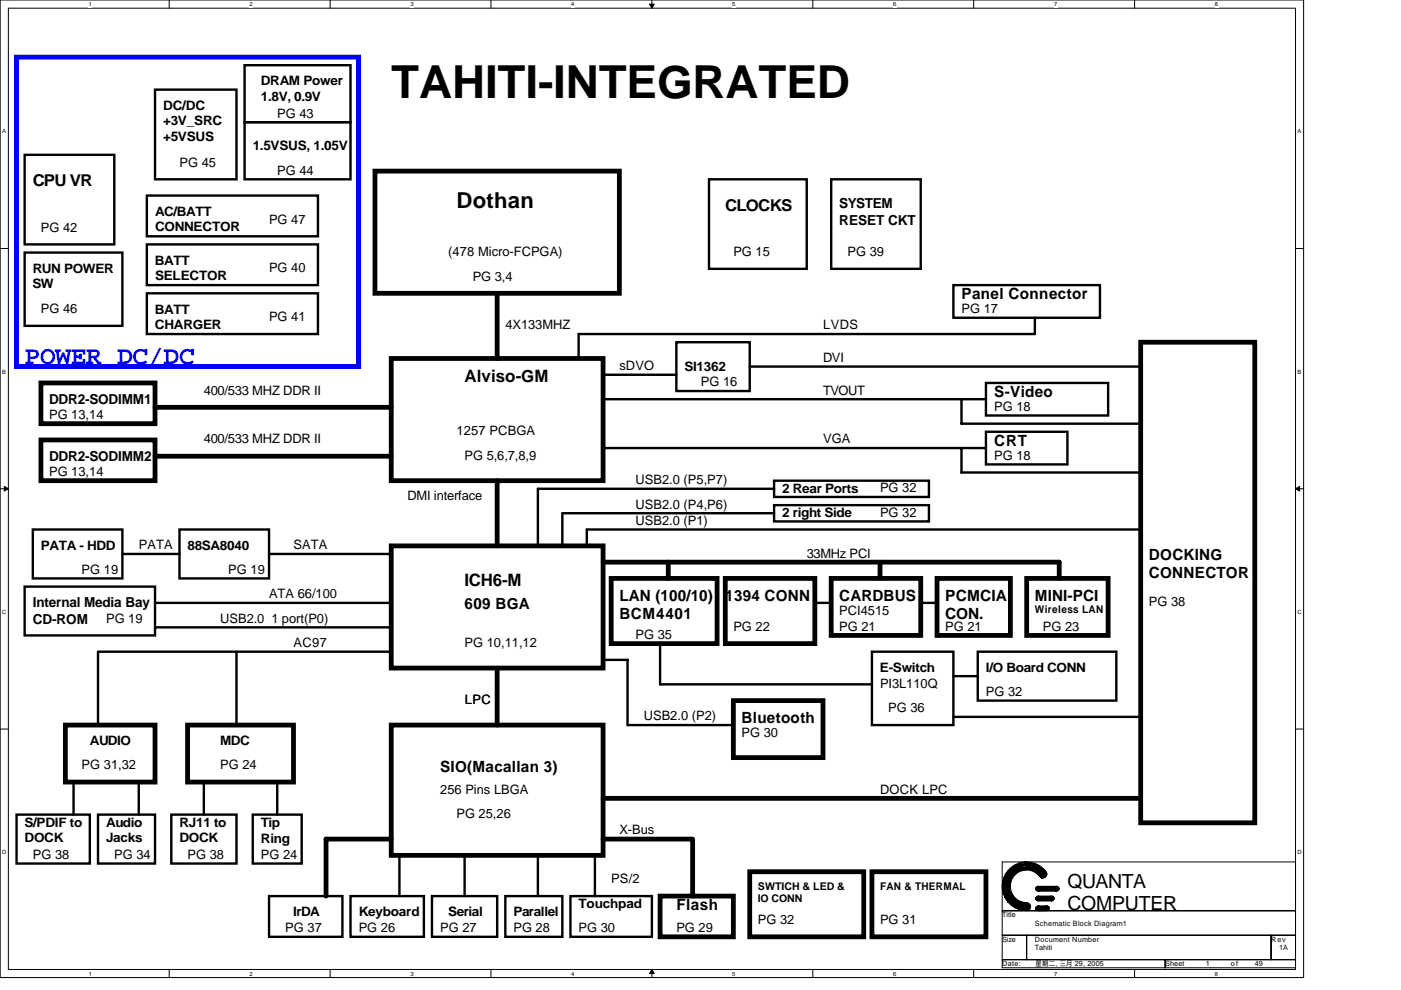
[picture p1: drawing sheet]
<svg xmlns="http://www.w3.org/2000/svg" width="297mm" height="210mm" viewBox="0 0 297 210" stroke-linecap="round" stroke-linejoin="round" font-family="sans-serif">
<path d="M0 0h276.4v207.3h-276.4zM1.8 1.7h272.9v203.8h-272.9z" fill="none" stroke="#000" stroke-width=".21"/>
<g fill="#fff">
<path d="M18.8 .2h.7v1.4h-.7z"/>
<path d="M18.8 205.7h.7v1.4h-.7z"/>
</g>
<path d="M35.9 0v1.7M35.9 205.5v1.8" fill="none" stroke="#000" stroke-width=".21"/>
<g fill="#fff">
<path d="M52.9 .2h.7v1.4h-.7z"/>
<path d="M52.9 205.7h.7v1.4h-.7z"/>
</g>
<path d="M70 0v1.7M70 205.5v1.8" fill="none" stroke="#000" stroke-width=".21"/>
<g fill="#fff">
<path d="M87 .2h.7v1.4h-.7z"/>
<path d="M87 205.7h.7v1.4h-.7z"/>
</g>
<path d="M104.1 0v1.7M104.1 205.5v1.8" fill="none" stroke="#000" stroke-width=".21"/>
<g fill="#fff">
<path d="M121.1 .2h.7v1.4h-.7z"/>
<path d="M121.1 205.7h.7v1.4h-.7z"/>
</g>
<path d="M138.2 0v1.7M138.2 205.5v1.8" fill="none" stroke="#000" stroke-width=".21"/>
<path d="M137.7 .9h1l-.5 .8zM138.2 205.5l.5 .9h-1z" fill="#000" stroke="#000" stroke-width=".21"/>
<g fill="#fff">
<path d="M155.3 .2h.6v1.4h-.6z"/>
<path d="M155.3 205.7h.6v1.4h-.6z"/>
</g>
<path d="M172.3 0v1.7M172.3 205.5v1.8" fill="none" stroke="#000" stroke-width=".21"/>
<g fill="#fff">
<path d="M189.4 .2h.6v1.4h-.6z"/>
<path d="M189.4 205.7h.6v1.4h-.6z"/>
</g>
<path d="M206.4 0v1.7M206.4 205.5v1.8" fill="none" stroke="#000" stroke-width=".21"/>
<g fill="#fff">
<path d="M223.5 .2h.6v1.4h-.6z"/>
<path d="M223.5 205.7h.6v1.4h-.6z"/>
</g>
<path d="M240.6 0v1.7M240.6 205.5v1.8" fill="none" stroke="#000" stroke-width=".21"/>
<g fill="#fff">
<path d="M257.6 .2h.7v1.4h-.7z"/>
<path d="M257.6 205.7h.7v1.4h-.7z"/>
<path d="M.5 27.2h.8v1.4h-.8z"/>
<path d="M275.1 27.2h.8v1.4h-.8z"/>
<path d="M.5 78.1h.8v1.4h-.8z"/>
<path d="M275.1 78.1h.8v1.4h-.8z"/>
</g>
<path d="M0 52.7h1.8M274.7 52.7h1.7" fill="none" stroke="#000" stroke-width=".21"/>
<g fill="#fff">
<path d="M.5 129.1h.8v1.4h-.8z"/>
<path d="M275.1 129.1h.9v1.4h-.9z"/>
</g>
<path d="M0 103.6h1.8M274.7 103.6h1.7" fill="none" stroke="#000" stroke-width=".21"/>
<path d="M.9 103.1l.9 .5-.9 .5zM274.7 103.6l.8-.5v1z" fill="#000" stroke="#000" stroke-width=".21"/>
<g fill="#fff">
<path d="M.5 180h.8v1.4h-.8z"/>
<path d="M275.1 180h.9v1.4h-.9z"/>
</g>
<g fill="none" stroke="#000" stroke-width=".21">
<path d="M0 154.6h1.8M274.7 154.6h1.7M212.5 182.8h62.2v10.3h-62.2zM212.5 193.1h62.2v5.2h-62.2zM212.5 198.3h5.2v5.2h-5.2zM212.7 186.7v2.4l.1 .6v-3.5l.2-.3v4.3l.2 .2v-4.9l.2-.3v5.5l.1 .2v-5.9l.2-.2v6.6M213.9 191.4v-6.8l.2-.1v7.1h.1v-2.6l.2 .3v2.4l.2 .2v-2.2l.1 .3v2.1l.2 .1v-2l.2 .2v2h.2v-1.9l.1 .2v1.9h.2v-1.7l.2 .1v1.6l.1 .2v-1.8l.2 .2v1.6h.2v-1.4M214.2 184.1v3l.2-.6v-2.4l.2-.1v2.2l.1-.2v-2.2l.2-.2v2.1l.2-.2v-2.1h.2v1.9l.1-.1v-1.8l.2-.1v1.7l.2-.2v-1.5l.1-.2v1.7M216.3 184.2a4 4 0 0 1 4.8 1.7M216.3 184a4.2 4.2 0 0 1 5.1 2.1M216.3 183.8a4.3 4.3 0 0 1 5.2 2.3M216.3 183.6a4.5 4.5 0 0 1 5.2 2.1"/>
<path d="M216.3 183.5a4.7 4.7 0 0 1 5.4 2.2M216.3 183.1a4.9 4.9 0 0 1 5.7 2.2M216.3 191.2v.2h.2v1.4h.1v-1.4h.2v1.5h-.3l.5-1.5M216.3 182.9v1.7l-.2-.1v-1.4zM216.3 184.6a3.6 3.6 0 0 1 4.5 1.6M216.3 184.4a3.8 3.8 0 0 1 4.7 1.8M216.4 183.2a4.8 4.8 0 0 1 5.4 2.3M216.5 183.1v1.4M217 191.4h.1M217 191.4v1.5l.2-.1v-1.4l.1 .3v1.2h.2v-1.3h.2v1.3h.1v-1.3h.2v1.3l.2-.1v-1.1l.2 .2v.7M217.7 182.8l-1.6 .2M217.7 184.5l-1.3 .1"/>
<path d="M217.7 198.3h51.8v5.2h-51.8zM219.7 188.1h4.7v.2h-4.8v.1h5l-.2 .2h-4.7l.2 .2h4.5M219.7 190.2h3.7v.2h-3.7l-.1 .1h3.9l-.1 .2h-3.8l.3 .2h3.3M219.7 192.2h2.6v.2h-2.7v.2h2.9l-.2 .2h-2.7l.3 .1h2.4M220.1 192.1h1.9M220.1 193.1h1.9M220.1 191h2.9M220.1 190h2.9M220.1 189h4M220.1 187.9h4M220.3 185.7a3.4 3.4 0 0 0-3.8-1 3.4 3.4 0 0 0-2.3 3.2 3.4 3.4 0 0 0 3.5 3.5M221.7 184.7a5.2 5.2 0 0 0-5.7-1.7 5.2 5.2 0 0 0-3.5 4.9v-.1a5.2 5.2 0 0 0 5.2 5.3"/>
<path d="M269.5 198.3h5.2v5.2h-5.2zM212.5 203.5h34.5v1.7h-34.5zM247 203.5h27.7v1.7h-27.7z"/>
<circle cx="217.7" cy="192.2" r=".85"/>
<circle cx="220.1" cy="190.5" r=".51"/>
<circle cx="220.1" cy="188.4" r=".51"/>
<circle cx="220.1" cy="192.6" r=".51"/>
<circle cx="221.1" cy="185.3" r=".86"/>
<circle cx="222" cy="192.6" r=".51"/>
<circle cx="223" cy="190.5" r=".51"/>
<circle cx="224" cy="188.4" r=".51"/>
</g>
<g fill="none" stroke="#000" stroke-width="1">
<path d="M79.5 36.3h51.8v25.9h-51.8zM82.9 76h45v25.9h-45zM105.4 62.2v13.8M241.8 72.6h24.2v101.9h-24.2zM8.7 81.2h24.2v8.6h-24.2zM8.7 93.3h24.2v8.6h-24.2zM32.9 96.7h50M32.9 86.4h50M82.9 115.7h45v25.9h-45zM105.4 101.9v13.8M127.9 119.2h96.7v3.4M141.7 119.2v3.4"/>
<path d="M186.6 119.2v3.4M129.6 122.6h22.4v13.9h-22.4zM153.8 122.6h19v13.9h-19zM176.2 122.6h19v12.1h-19zM198.7 122.6h15.5v12.1h-15.5zM217.7 122.6h17.2v12.1h-17.2zM13.9 153.7h19v12.1h-19zM39.8 153.7h22.4v12.1h-22.4zM82.9 153.7h45v27.7h-45zM105.4 141.6v12.1M155.5 148.5h19v12.1h-19zM82.9 177.9h-13.8v12.1"/>
<path d="M127.9 177.9h19v12.1M127.9 169.3h113.9M140 190h15.5v8.6h-15.5zM159 184.8h24.1v13.8h-24.1zM184.9 184.8h24.1v13.8h-24.1z"/>
</g>
<g fill="none" stroke="#000" stroke-width=".51">
<path d="M32.9 19h17.2v19h-17.2zM51.9 13.8h22.4v12.1h-22.4zM5.2 32.8h19v19h-19zM51.9 25.9h22.4v12.1h-22.4zM150.3 38h20.7v19h-20.7zM176.2 38h19v19h-19zM5.2 53.6h20.7v15.5h-20.7zM31.1 51.8h36.3v8.7h-36.3zM31.1 41.5h36.3v8.6h-36.3zM31.1 62.2h36.3v8.6h-36.3zM127.9 79.5h15.5M143.4 72.6h15.6v10.3h-15.6z"/>
<path d="M159 77.7h82.8M202.1 60.5h31.1v6.9h-31.1zM219.4 67.4v3.4h-96.7v5.2M127.9 84.6h81.1M127.9 95h81.1M203.9 84.6v5.2h37.9M203.9 95v5.2h37.9M209 91.5h17.3v7h-17.3zM209 81.2h25.9v6.9h-25.9zM7 112.3h18.9v10.3h-18.9zM25.9 117.5h12.2M38.1 112.3h18.9v10.3h-18.9z"/>
<path d="M57 117.5h25.9M164.1 103.6h-50.1v12.1M164.1 108.8h-44.9v6.9M164.1 101.9h32.9v3.5h-32.9zM164.1 107.1h32.9v3.5h-32.9zM241.8 112.3h-117.4v3.4M5.2 124.4h27.7v10.3h-27.7zM32.9 127.8h50M32.9 133h50M50.1 138.2v15.5M82.9 138.2h-62.1v15.5M127.9 139.9h5.2v13.8h22.4"/>
<path d="M140 136.5v8.6h44.9M172.8 127.8h3.4M184.9 138.2h17.2v15.5h-17.2zM195.2 127.8h3.5M207.3 138.2h29.4v10.3h-29.4zM202.1 152h39.7M202.1 143.4h5.2M3.5 172.7h15.5v10.4h-15.5zM15.6 165.8v6.9M20.8 172.7h12.1v10.4h-12.1zM29.4 165.8v6.9M36.3 172.7h13.8v10.4h-13.8z"/>
<path d="M43.2 165.8v6.9M53.6 172.7h10.4v10.4h-10.4zM58.8 165.8v6.9M57 190h15.6v8.6h-15.6zM74.3 190h15.6v8.6h-15.6zM84.7 181.4v8.6M91.6 190h13.8v8.6h-13.8zM98.5 181.4v8.6M107.1 190h12.1v8.6h-12.1zM114 181.4v8.6M120.9 190h17.3v8.6h-17.3zM126.1 181.4v8.6"/>
</g>
<path d="M3.5 12.1h72.5v65.6h-72.5z" fill="none" stroke="#00f" stroke-width="1"/>
<text font-size="9.7" x="82.9" y="20.8">TAHITI-INTEGRATED</text>
<text font-size="5.5" fill="#00f" x="5.2" y="77.2">POWER DC/DC</text>
<text font-size="4.7" x="96.8" y="44">Dothan</text>
<g font-size="4.1">
<text x="226.3" y="188.2">QUANTA</text>
<text x="226.3" y="192.9">COMPUTER</text>
</g>
<g font-size="3.6">
<text x="98.5" y="81.1">Alviso-GM</text>
<text x="98.5" y="124.3">ICH6-M</text>
</g>
<g font-size="3.5">
<text x="7" y="39.5">CPU VR</text>
<text x="153.8" y="44.7">CLOCKS</text>
</g>
<g font-size="3.3">
<text x="203.9" y="63.5">Panel Connector</text>
<text x="210.8" y="84.2">S-Video</text>
<text x="210.8" y="94.6">CRT</text>
<text x="243.6" y="118.8">DOCKING</text>
<text x="243.6" y="122.6">CONNECTOR</text>
<text x="98.5" y="129.1">609 BGA</text>
<text x="131.3" y="127.4">LAN (100/10)</text>
<text x="131.3" y="131.3">BCM4401</text>
<text x="153.8" y="127.4">1394 CONN</text>
<text x="177.9" y="127.4">CARDBUS</text>
<text x="200.4" y="127.4">PCMCIA</text>
<text x="200.4" y="131.3">CON.</text>
<text x="219.4" y="127.4">MINI-PCI</text>
<text x="157.2" y="153.3">Bluetooth</text>
<text x="93.3" y="163.7">SIO(Macallan 3)</text>
<text x="143.4" y="193">Flash</text>
</g>
<g font-size="2.9">
<text x="177.9" y="44.2">SYSTEM</text>
<text x="177.9" y="47.6">RESET CKT</text>
<text x="10.4" y="85.6">DDR2-SODIMM1</text>
<text x="10.4" y="97.7">DDR2-SODIMM2</text>
<text x="7" y="128.8">Internal Media Bay</text>
<text x="7" y="132.2">CD-ROM</text>
</g>
<g font-size="2.8">
<text x="34.6" y="23.3">DC/DC</text>
<text x="55.3" y="18.1">DRAM Power</text>
<text x="55.3" y="21.4">1.8V, 0.9V</text>
<text x="34.6" y="26.6">+3V_SRC</text>
<text x="34.6" y="29.8">+5VSUS</text>
<text x="58.8" y="24.9">PG 43</text>
<text x="38.1" y="35.3">PG 45</text>
<text x="53.6" y="31.7">1.5VSUS, 1.05V</text>
<text x="58.8" y="37">PG 44</text>
<text x="32.9" y="45.7">AC/BATT</text>
<text x="57" y="47.4">PG 47</text>
<text x="8.7" y="49.1">PG 42</text>
<text x="32.9" y="49">CONNECTOR</text>
<text x="7" y="57.8">RUN POWER</text>
<text x="32.8" y="56.1">BATT</text>
<text x="32.9" y="59.4">SELECTOR</text>
<text x="57" y="57.8">PG 40</text>
<text x="95" y="54.3">(478 Micro-FCPGA)</text>
<text x="100.2" y="59.5">PG 3,4</text>
<text x="155.5" y="54.3">PG 15</text>
<text x="179.7" y="54.3">PG 39</text>
<text x="6.9" y="61.1">SW</text>
<text x="8.7" y="66.4">PG 46</text>
<text x="32.8" y="66.5">BATT</text>
<text x="32.8" y="69.7">CHARGER</text>
<text x="57" y="68.1">PG 41</text>
<text x="107.1" y="69.8">4X133MHZ</text>
<text x="174.5" y="69.8">LVDS</text>
<text x="203.9" y="66.4">PG 17</text>
<text x="174.5" y="76.8">DVI</text>
<text x="43.2" y="83.7">400/533 MHZ DDR II</text>
<text x="131.3" y="78.5">sDVO</text>
<text x="145.1" y="78.6">SI1362</text>
<text x="148.6" y="81.9">PG 16</text>
<text x="174.5" y="83.7">TVOUT</text>
<text x="10.4" y="88.8">PG 13,14</text>
<text x="210.8" y="87.1">PG 18</text>
<text x="43.2" y="94">400/533 MHZ DDR II</text>
<text x="96.8" y="92.3">1257 PCBGA</text>
<text x="174.5" y="94">VGA</text>
<text x="10.4" y="100.9">PG 13,14</text>
<text x="98.5" y="97.5">PG 5,6,7,8,9</text>
<text x="210.8" y="97.5">PG 18</text>
<text x="86.4" y="106.1">DMI interface</text>
<text x="134.8" y="102.7">USB2.0 (P5,P7)</text>
<text x="134.8" y="107.8">USB2.0 (P4,P6)</text>
<text x="165.9" y="104.5">2 Rear Ports</text>
<text x="186.6" y="104.4">PG 32</text>
<text x="134.8" y="111.3">USB2.0 (P1)</text>
<text x="165.9" y="109.7">2 right Side</text>
<text x="186.6" y="109.6">PG 32</text>
<text x="8.7" y="116.6">PATA - HDD</text>
<text x="29.4" y="116.5">PATA</text>
<text x="39.8" y="116.6">88SA8040</text>
<text x="62.2" y="116.5">SATA</text>
<text x="171" y="118.2">33MHz PCI</text>
<text x="17.3" y="121.7">PG 19</text>
<text x="48.4" y="121.7">PG 19</text>
<text x="57" y="126.9">ATA 66/100</text>
<text x="177.9" y="130.3">PCI4515</text>
<text x="243.6" y="128.6">PG 38</text>
<text x="22.5" y="132">PG 19</text>
<text x="46.7" y="132">USB2.0 1 port(P0)</text>
<text x="62.2" y="137.2">AC97</text>
<text x="98.5" y="137.2">PG 10,11,12</text>
<text x="134.8" y="135.5">PG 35</text>
<text x="155.5" y="133.8">PG 22</text>
<text x="177.9" y="133.8">PG 21</text>
<text x="200.4" y="133.8">PG 21</text>
<text x="221.1" y="133.8">PG 23</text>
<text x="186.6" y="142.5">E-Switch</text>
<text x="209" y="142.5">I/O Board CONN</text>
<text x="98.5" y="149.3">LPC</text>
<text x="186.6" y="145.8">PI3L110Q</text>
<text x="209" y="147.6">PG 32</text>
<text x="136.5" y="152.8">USB2.0 (P2)</text>
<text x="188.3" y="151">PG 36</text>
<text x="19" y="158">AUDIO</text>
<text x="46.6" y="158">MDC</text>
<text x="157.2" y="156.2">PG 30</text>
<text x="17.3" y="163.1">PG 31,32</text>
<text x="46.7" y="163.1">PG 24</text>
<text x="93.3" y="168.3">256 Pins LBGA</text>
<text x="96.8" y="173.5">PG 25,26</text>
<text x="186.6" y="168.3">DOCK LPC</text>
<text x="5.2" y="178.5">DOCK</text>
<text x="5.2" y="175.3">S/PDIF to</text>
<text x="22.5" y="175.3">Audio</text>
<text x="22.5" y="178.5">Jacks</text>
<text x="38" y="178.5">DOCK</text>
<text x="38.1" y="175.3">RJ11 to</text>
<text x="55.3" y="178.8">Ring</text>
<text x="55.3" y="175.3">Tip</text>
<text x="131.3" y="176.9">X-Bus</text>
<text x="7" y="182.1">PG 38</text>
<text x="24.2" y="182.1">PG 34</text>
<text x="39.8" y="182.1">PG 38</text>
<text x="55.3" y="182.1">PG 24</text>
<text x="129.6" y="187.3">PS/2</text>
<text x="60.5" y="197.7">PG 37</text>
<text x="62.2" y="194.3">IrDA</text>
<text x="76" y="194.3">Keyboard</text>
<text x="76" y="197.7">PG 26</text>
<text x="93.3" y="197.7">PG 27</text>
<text x="95" y="194.3">Serial</text>
<text x="108.9" y="197.7">PG 28</text>
<text x="108.9" y="194.3">Parallel</text>
<text x="122.7" y="192.6">Touchpad</text>
<text x="122.7" y="197.7">PG 30</text>
<text x="143.4" y="197.7">PG 29</text>
<text x="160.7" y="195.9">PG 32</text>
<text x="186.6" y="195.9">PG 31</text>
</g>
<g font-size="2.2">
<text x="219.4" y="129.9">Wireless LAN</text>
<text x="160.7" y="188.6">SWTICH &amp; LED &amp;</text>
<text x="160.7" y="191.3">IO CONN</text>
<text x="186.6" y="188.6">FAN &amp; THERMAL</text>
</g>
<g font-size="1.5">
<text x="212.5" y="194.5">Title</text>
<text x="219.4" y="196.2">Schematic Block Diagram1</text>
<text x="212.5" y="199.7">Size</text>
<text x="219.4" y="199.7">Document Number</text>
<text x="219.4" y="201.4">Tahiti</text>
<text x="269.5" y="199.7">Rev</text>
<text x="271.2" y="201.4">1A</text>
<text x="212.5" y="204.9">Date:</text>
<text x="219.6" y="204.9">星期二, 三月 29, 2005</text>
<text x="247" y="204.9">Sheet</text>
<text x="255.7" y="204.9">1</text>
<text x="261" y="204.9">of</text>
<text x="266" y="204.9">49</text>
</g>
<g font-size="1.2">
<text x="18.8" y="1.3">1</text>
<text x="52.9" y="1.3">2</text>
<text x="87" y="1.3">3</text>
<text x="121.1" y="1.3">4</text>
<text x="155.3" y="1.3">5</text>
<text x="189.4" y="1.3">6</text>
<text x="223.5" y="1.3">7</text>
<text x="257.6" y="1.3">8</text>
<text x=".5" y="28.3">A</text>
<text x="275.1" y="28.3">A</text>
<text x=".5" y="79.2">B</text>
<text x="275.1" y="79.2">B</text>
<text x=".5" y="130.2">C</text>
<text x="275.1" y="130.2">C</text>
<text x=".5" y="181.1">D</text>
<text x="275.1" y="181.1">D</text>
<text x="18.8" y="206.8">1</text>
<text x="52.9" y="206.8">2</text>
<text x="87" y="206.8">3</text>
<text x="121.1" y="206.8">4</text>
<text x="155.3" y="206.8">5</text>
<text x="189.4" y="206.8">6</text>
<text x="223.5" y="206.8">7</text>
<text x="257.6" y="206.8">8</text>
</g>
</svg>
